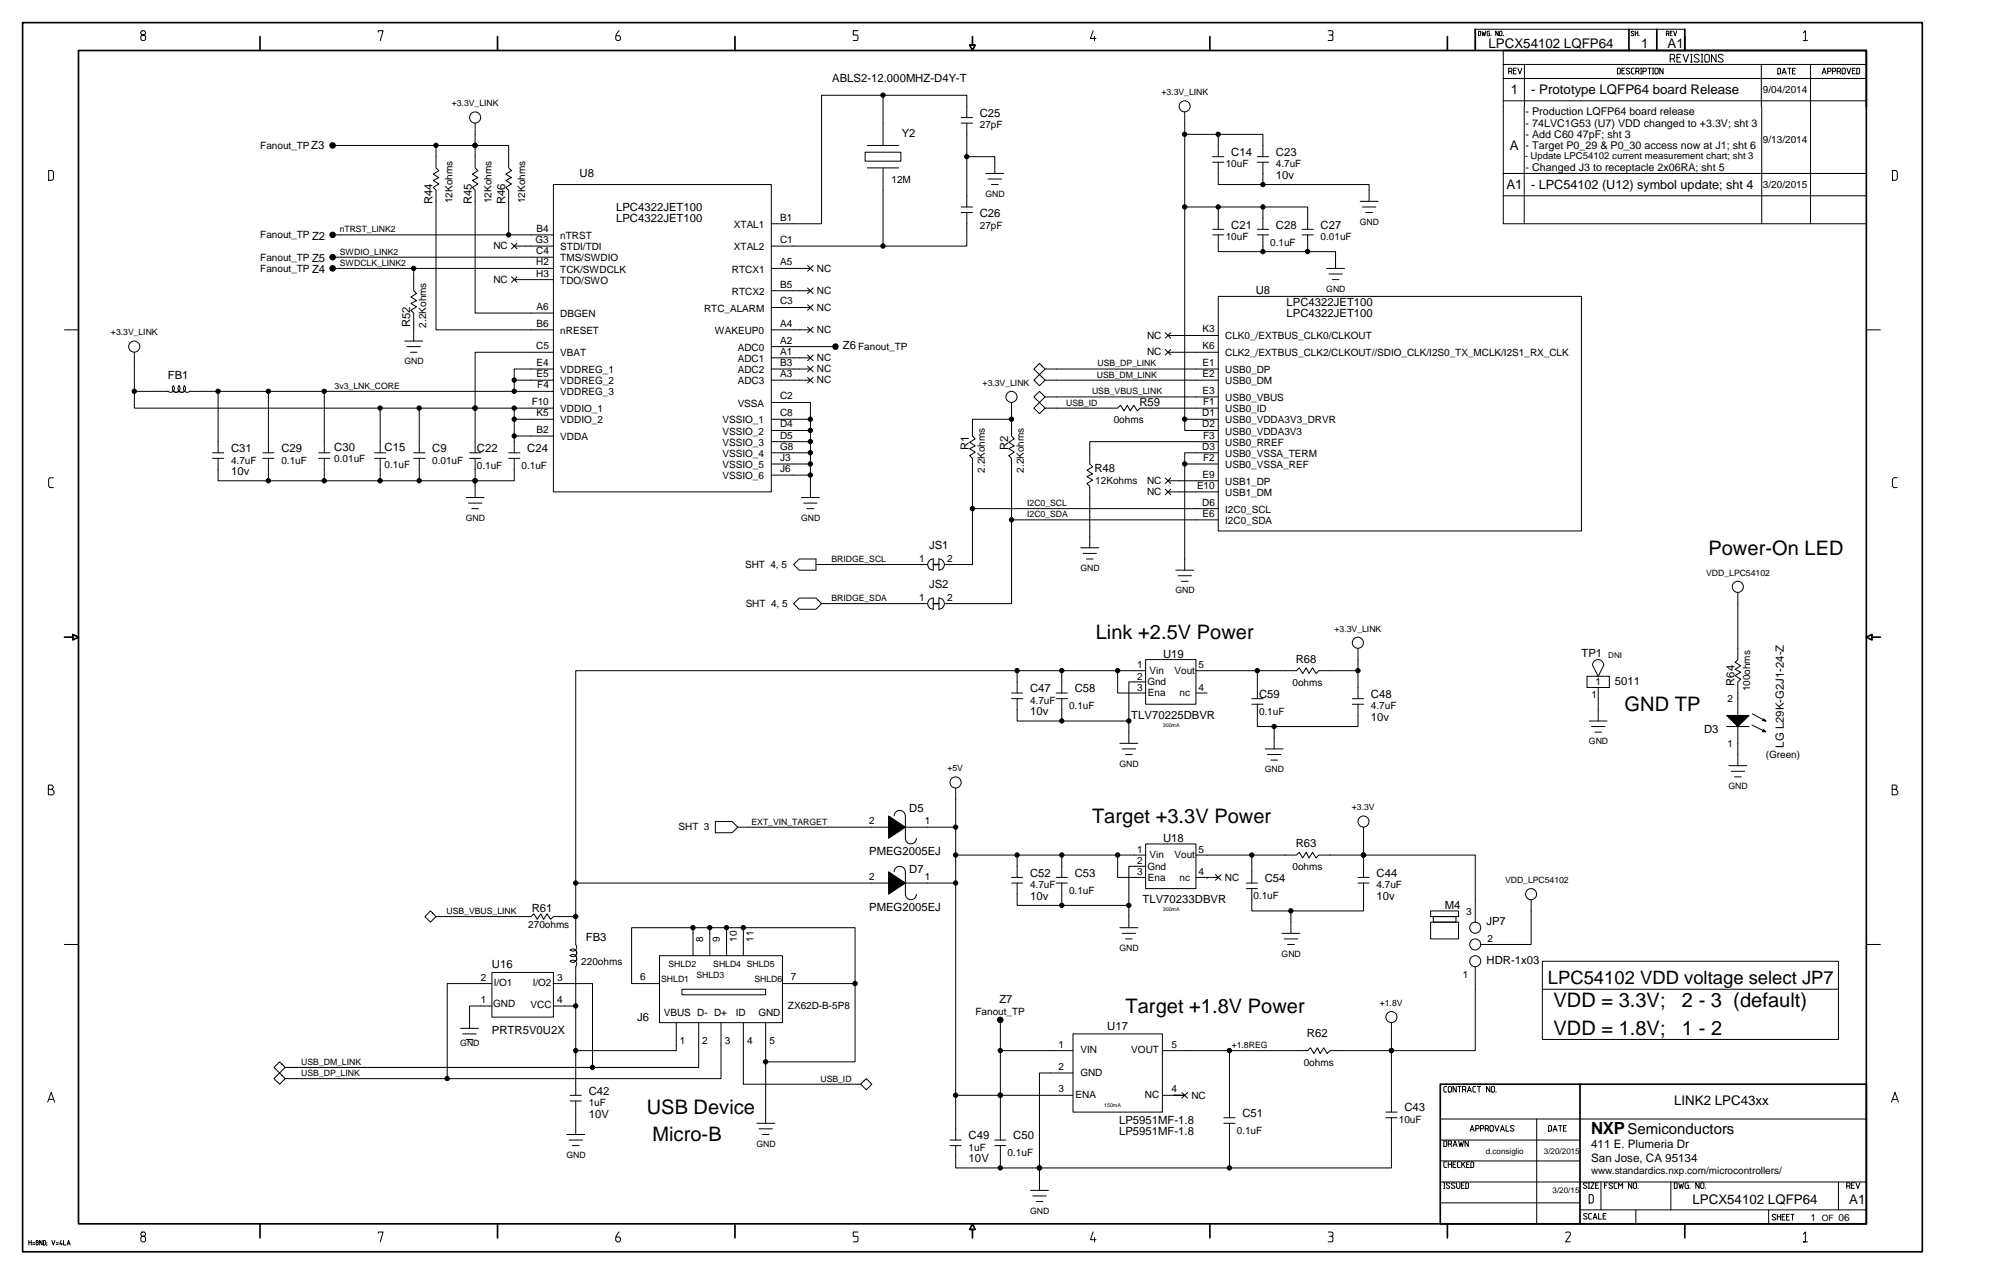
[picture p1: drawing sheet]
<svg xmlns="http://www.w3.org/2000/svg" width="432mm" height="279mm" viewBox="0 0 432 279" stroke-linecap="round" stroke-linejoin="round" font-family="sans-serif">
<g fill="none" stroke="#000" stroke-width=".22">
<path d="M30.9 6.7l-.3 .3v.3l.3 .3h.4l.3 .3v.6l-.3 .3h-.4l-.3-.3v-.6l.3-.3h.4l.3-.3v-.3l-.3-.3zM82.1 7v-.3h1.1l-.6 2.1M134.4 6.7a1.98 1.98 0 0 0-.7 1.8l.3 .3h.4l.3-.3v-.4l-.3-.4h-.6M186.3 6.7h-1.1v.9h.8l.3 .3-.1 .8-1 .1M237.3 6.7l-.6 1.6h1.2M237.6 7.9v.9M288.3 6.7h.8a.54 .54 0 0 1 .2 .8l-.2 .1M288.6 7.6l.7 .1 .1 .8-.3 .3h-.8M321 6.8l.4 .1-.1 .8h-.3zM321.7 6.8l.2 .9 .2-.6 .2 .6 .2-.9M323.4 6.8h-.4l-.1 .1 .1 .8h.4v-.5h-.2M323.7 7.7h.1"/>
<path d="M325.2 6.8v.9l-.5-.9v.9M325.6 6.8l.5 .1-.2 .8-.4-.1zM326.3 11v37.6h78.9M326.3 17h78.9M326.3 14h78.9M326.4 7.7h.1M327.5 15.5h.6l.1-.2v-.3l-.1-.2h-.6v1.2M328.1 15.5l.1 .5M328.5 15.3h.5M329.2 14.8h-.7v1.2h.7M329.5 14.8l.4 1.2 .5-1.2M330.9 14v9.1"/>
<path d="M351.2 14.8h.4l.2 .2v.8l-.2 .2h-.4zM352.1 15.3h.4M352.7 14.8h-.6v1.2h.6M353.8 15l-.5-.2-.3 .3 .8 .5v.3a.47 .47 0 0 1-.8-.1M354.7 6.9l-.2-.1h-.3v.3l.5 .4-.2 .2-.4-.1M354.8 14.8h-.4l-.2 .2v.8l.2 .2h.4M355 7.2h.6M355 6.8v.9M355.1 15.5h.6l.1-.2v-.3l-.1-.2h-.6v1.2M355.6 6.8v.9M355.7 15.5l.1 .5M355.8 7.7h.1"/>
<path d="M356.1 16h.3M356.1 14.8h.3M356.3 14.8v1.2M356.7 15.5h.5l.2-.2v-.3l-.2-.2h-.5v1.2M357.7 14.8h.7M358.1 14.8v1.2M358.7 16h.3M358.7 14.8h.3M358.9 14.8v1.2M359.5 14.8h.3l.2 .2v.8l-.2 .2h-.3l-.2-.2v-.8zM361 14.8v1.2l-.7-1.2v1.2M361.8 7.3l.5-.1-.1-.4h-.4v.9"/>
<path d="M362.2 7.3l.1 .4M362.6 12.8h.7l.3-.3v-.5l-.3-.2h-.7v1.7M362.6 7.2h.3M363.1 6.8h-.5v.9h.5M363.3 12.8l.3 .7M363.3 6.8l.4 .9 .3-.9M364 12.5h.6M364.9 11.8h-.9v1.7h.9M365.4 11.8l.6 1.7 .6-1.7M365.8 6.3h-45.5v4.7h45.5M367 13.5h.4M367 11.8h.4"/>
<path d="M367.2 11.8v1.7M368.9 12a.67 .67 0 0 0-1-.1l-.1 .2 .1 .3 .9 .5 .1 .2-.1 .3a.72 .72 0 0 1-1-.1M369.3 13.5h.4M369.3 11.8h.4M369.5 11.8v1.7M370.4 11.8h.4l.3 .2v1.3l-.3 .2h-.4l-.3-.2v-1.3zM372.5 11.8v1.7l-.9-1.7v1.7M374.1 12a.62 .62 0 0 0-1.1 .1l.1 .3 .9 .5v.5a.72 .72 0 0 1-1-.1M382.4 14v9.1M386 14.8h.4l.1 .2v.9l-.1 .2h-.4zM386.9 16.1l.4-1.3 .5 1.3M387.1 15.7h.5"/>
<path d="M388.1 14.8h.7M388.5 14.8v1.3M389.1 15.4h.5M389.8 14.8h-.7v1.3h.7M391.5 7.1l.4-.4v2.1h-.4h.9M393 14v34.6M395.6 16l.4-1.2 .5 1.2M395.8 15.7h.5M396.8 15.5h.5l.2-.2v-.3l-.2-.2h-.5v1.2M397.8 15.5h.5l.2-.2v-.3l-.2-.2h-.5v1.2M398.8 15.5h.6l.2-.2v-.3l-.2-.2h-.6v1.2M399.4 15.5l.2 .5"/>
<path d="M400.1 14.8h.3l.2 .2v.8l-.2 .2h-.3l-.2-.2v-.8zM400.9 14.8l.5 1.2 .4-1.2M402.1 15.3h.5M402.8 14.8h-.7v1.2h.7M403.1 14.8h.4l.2 .2v.8l-.2 .2h-.4zM10.6 37h.7l.3 .3v1.5l-.3 .3h-.7zM72.8 31.6h37.6v4.8l.6 .6-1.2 .8 1.2 .8-1.2 .6 1.2 .7-1.2 .8 .6 .6v9.7M94.7 31.6v4.8l.6 .6-1.2 .8 1.2 .8-1.2 .6 1.2 .7-1.2 .8 .6 .6v30.3h25.4M103.1 26.7v9.7l.7 .6-1.2 .8 1.2 .8-1.2 .6 1.2 .7-1.2 .8 .5 .6v26.7h17M187.8 33h7.8v2h-7.8zM188.3 31.6h6.8M188.3 36.4h6.8"/>
<path d="M191.7 36.4v17M191.7 20.7v10.9M208.7 26.7h2.4M208.7 25.5h2.4M209.9 34h6.1v3.7M209.9 25.5v-4.8h-31.5v27.9h-11M209.9 26.7v18.2M214 37.7h3.9M214.5 38.9h2.9M257.2 24.3v69.2h7.3M257.2 29.2h17v4.8M263.3 35.2h2.4"/>
<path d="M263.3 34h2.4M264.5 35.2v4.9h32.7v3.6M264.5 29.2v4.8M273 35.2h2.4M273 34h2.4M274.2 35.2v4.9M326.3 37.7h78.9M326.3 21.9h78.9M330.9 23.1v25.5M382.5 23.1v25.5M410.8 37h.8l.3 .3v1.5l-.3 .3h-.8zM72.8 58.3h47.3"/>
<path d="M72.8 55.8h47.3M72.8 51h47.3M89.8 58.3v4.8l.6 .6-1.2 .8 1.2 .8-1.2 .6 1.2 .7-1.2 .8 .6 .6v6M111 52.8l1.2 1.2M111.6 53.4h8.5M112.2 52.8l-1.2 1.2M120.1 40.1h47.3v66.7h-47.3zM167.4 58.3h8.5M175.3 57.7l1.2 1.2M176.5 57.7l-1.2 1.2M208.7 46.1h2.4M208.7 44.9h2.4"/>
<path d="M209.9 46.1v7.3h-42.5M215.2 40.1h1.5M257.2 44.9h26.7v4.9M263.3 51h2.4M263.3 49.8h2.4M264.5 51v3.6h25.4v3.7M264.5 44.9v4.9M273 51h2.4M273 49.8h2.4M274.2 44.9v4.9M274.2 51v3.6M282.7 51h2.4"/>
<path d="M282.7 49.8h2.4M283.9 51v3.6M288 58.3h3.9M288.5 59.5h2.9M295.3 43.7h3.9M295.8 44.9h2.9M296.5 46.1h1.5M326.3 42.5h78.9M14 71.6h3M29.2 76.5v12.1h90.9M87.9 74h3.9M88.3 75.2h3"/>
<path d="M89.1 76.5h1.4M111 60.1l1.2 1.2M111.6 60.7h8.5M112.2 60.1l-1.2 1.2M120.1 76.5h-17v21.8M167.4 63.1h8.5M175.3 79.5l1.2 1.2M175.3 71l1.2 1.2M175.3 66.2l1.2 1.2M175.3 62.5l1.2 1.2M175.3 77.1l1.2 1.2M175.9 71.6h-8.5"/>
<path d="M175.9 66.8h-8.5M175.9 77.7h-8.5M176.5 79.5l-1.2 1.2M176.5 71l-1.2 1.2M176.5 66.2l-1.2 1.2M176.5 62.5l-1.2 1.2M176.5 77.1l-1.2 1.2M180.8 75.2h-13.4M225.7 78.9l1.2 1.2-1.2 1.2-1.2-1.2zM253 72.2l1.2 1.2M253 75.9l1.2 1.2M253.6 76.5h10.9"/>
<path d="M254.2 72.2l-1.2 1.2M254.2 75.9l-1.2 1.2M264.5 64.3h78.8v51h-78.8zM264.5 72.8h-10.9M289.2 60.7h1.5M405.2 71.6h3M40 84.9a.85 .85 0 0 1-1.1 0 .85 .85 0 0 1-.1-1.2 .85 .85 0 0 1 0 1.2 .85 .85 0 0 1-1.2 0M41.3 84.9a.85 .85 0 0 1-1.2 0 .85 .85 0 0 1-.1-1.2 .85 .85 0 0 1 0 1.2 .85 .85 0 0 1-1.2 0 .85 .85 0 0 1-1.2 0 .85 .85 0 0 1 0-1.2 .84 .84 0 0 1 0 1.2 .84 .84 0 0 1-1.2 0l-7.2 .1M41.3 85h78.8M46.1 98.3h2.5M46.1 99.5h2.5M47.3 99.5v4.9h64.3v-4.9"/>
<path d="M47.3 85v13.3M57.1 98.3h2.4M57.1 99.5h2.4M58.3 85v13.3M58.3 99.5v4.9M69.2 98.3h2.4M69.2 99.5h2.4M70.4 85v13.3M70.4 99.5v4.9M81.3 98.3h2.4M81.3 99.5h2.4M82.5 88.6v9.7"/>
<path d="M82.5 99.5v4.9M89.8 98.3h2.4M89.8 99.5h2.4M91 88.6v9.7M91 99.5v4.9M101.9 98.3h2.5M101.9 99.5h2.5M103.1 99.5v8.5M110.4 98.3h2.5M110.4 99.5h2.5M111.6 88.6v9.7M111.6 91h8.5"/>
<path d="M111.6 82.5h8.5M111.6 94.7h8.5M120.1 80.1h-8.5v4.9M167.4 87.4h8.5v20.6M167.4 98.3h8.5M167.4 95.9h8.5M167.4 93.5h8.5M167.4 91h8.5M167.4 80.1h8.5M175.3 81.9l1.2 1.2M175.9 82.5h-8.5M176.5 81.9l-1.2 1.2"/>
<path d="M219.6 91h-8.5v3.7l.6 .6-1.2 .7 1.2 .8-1.2 .6 1.2 .7-1.2 .8 .6 .6v10.9M219.6 87.4v7.3l.6 .6-1.2 .7 1.2 .8-1.2 .6 1.2 .7-1.2 .8 .6 .6v13.4h44.9M224.5 82.5l1.2-1.2 1.2 1.2-1.2 1.2zM224.5 86.2l1.2-1.2 1.2 1.2-1.2 1.2zM225.7 87.4l1.2 1.2-1.2 1.2-1.2-1.2zM264.5 95.9h-27.9v4.8l.6 .6-1.2 .8 1.2 .8-1.2 .6 1.2 .7-1.2 .8 .6 .6v13.3M264.5 98.3h-7.3v25.5M264.5 88.6h-17l-.6 .6-.8-1.2-.7 1.2-.6-1.2-.8 1.2-.8-1.2-.6 .6h-15.7M264.5 91h-7.3M264.5 80.1h-37.6M264.5 82.5h-37.6M264.5 86.2h-37.6"/>
<path d="M11.6 103.7h-.8l-.2 .3v1.5l.2 .4h.8M101.2 108h3.9M101.7 109.2h2.9M102.4 110.4h1.5M167.4 103.1h8.5M167.4 100.7h8.5M174 108h3.9M174.5 109.2h2.9M175.2 110.4h1.5M219.6 112.9v18.1h-14.6M234.6 118.9h3.9M253 103.8l1.2 1.2"/>
<path d="M253 106.2l1.2 1.2M254.2 103.8l-1.2 1.2M254.2 106.2l-1.2 1.2M257.2 100.7h7.3M264.5 110.4h-53.4v12.2h-6.1M264.5 104.4h-10.9M264.5 106.8h-10.9M411.9 103.7h-.8l-.3 .3v1.5l.3 .4h.8M172.3 131l1.2-1.2h3.6l1.3 1.2-1.3 1.3h-3.6zM172.3 122.6l1.2-1.3h3.6v2.5h-3.6zM201.4 122.6h-24.3M201.4 131h-23"/>
<path d="M201.6 130.3l.6-.4 .4-.1v2.4a1.21 1.21 0 0 1-1-1.9zM202.6 123.8a1.21 1.21 0 0 1-1.2-1.2 1.21 1.21 0 0 1 1.2-1.3v2.5M203.8 121.3a1.21 1.21 0 0 1 1.2 1.3 1.21 1.21 0 0 1-1.2 1.2M203.8 129.8a1.21 1.21 0 0 1 1.2 1.2 1.21 1.21 0 0 1-1.2 1.2M203.8 121.3v2.5M203.8 129.8v2.5M235.1 120.1h2.9M235.9 121.3h1.4M255.2 123.8h3.9M255.7 125h3M256.5 126.2h1.4M377.3 128.6v14.6l-.6 .6 1.2 .7-1.2 .8 1.2 .6-1.2 .8 1.2 .7-.6 .6v7.3"/>
<path d="M219.6 151.7h2.4M219.6 150.5h2.4M220.8 151.7v4.8h24.3M220.8 145.6v4.9M229.3 151.7h2.4M229.3 150.5h2.4M230.5 145.6v4.9M230.5 151.7v4.8M242.6 145.6v4.9h6.1M248.7 143.2h10.9v9.7h-10.9zM248.7 145.6h-123.7v59.4M248.7 148h-3.6v13.4"/>
<path d="M259.6 145.6h21.9l.6-.6 .7 1.2 .8-1.2 .6 1.2 .7-1.2 .8 1.2 .6-.6h8.5M259.6 150.5h2.4M271.8 152.9h2.4M271.8 151.7h2.4M273 152.9v4.8h21.8v-4.8M273 145.6v6.1M276.6 157.7v4.9M293.6 152.9h2.4M293.6 151.7h2.4M294.8 140.8v10.9M344.5 146.8h4.9v2.4h-4.9zM345 156.5h3.9"/>
<path d="M345.5 157.7h2.9M345.7 144.4l1.3 2.4 1.2-2.4M345.7 144.4a1.21 1.21 0 0 1 1.2-1.2 1.21 1.21 0 0 1 1.2 1.2M346.2 158.9h1.5M347 149.2v7.3M374.9 157.7h4.8M377.3 157.7v8.5M380.3 157.4l2.9 1.4M380.4 155l2.9 1.5-.6-.1 .2-.4 .5 .5M382.8 158.4l.5 .5-.7-.1zM383 158.7h-.2l.1-.1 .2 .1M383.1 156.4h-.3l.1-.2 .2 .2"/>
<path d="M10.5 171.3h.8l.3-.3v-.2l-.3-.4h-.8v2.2h.9l.3-.3v-.5l-.4-.5M155.3 178.4h3.6l1.3 1.2-1.3 1.2h-3.6zM160.2 179.6h33.9M194.1 177.1a1.21 1.21 0 0 1 1.2-1.2 1.21 1.21 0 0 1 1.2 1.2M196.6 177.1v4.9a1.2 1.2 0 0 0 1.1 1.2 1.2 1.2 0 0 0 1.2-1.2M207.5 179.6h-10.9M207.5 171.1v76.4M243.1 161.4h3.9M243.6 162.6h2.9M244.3 163.8h1.5M274.7 162.6h3.9M275.1 163.8h3"/>
<path d="M275.9 165h1.4M296 179.6v10.9M375.3 166.2h3.9M375.8 167.4h2.9M376.6 168.7h1.4M410.8 171.3h.7l.3-.3v-.2l-.3-.4h-.7v2.2h.9l.3-.3v-.5l-.5-.5M93.5 197.8l1.2 1.2-1.2 1.2-1.3-1.2zM94.7 199h20.6l.6-.6 .7 1.2 .8-1.2 .6 1.2 .8-1.2 .7 1.2 .6-.6h4.9M125 191.7h69.1M194.1 189.3a1.21 1.21 0 0 1 1.2-1.2 1.21 1.21 0 0 1 1.2 1.2M196.6 189.3v4.8a1.2 1.2 0 0 0 1.1 1.2 1.2 1.2 0 0 0 1.2-1.2M196.6 191.7h10.9"/>
<path d="M207.5 185.6h41.2M219.6 191.7h2.4M219.6 190.5h2.4M220.8 191.7v4.9h24.3M220.8 185.6v4.9M229.3 191.7h2.4M229.3 190.5h2.4M230.5 185.6v4.9M230.5 191.7v4.9M242.6 185.6v4.9h6.1M248.7 183.2h10.9v9.7h-10.9zM248.7 188.1h-3.6v13.3"/>
<path d="M259.6 185.6h21.9l.6-.6 .7 1.2 .8-1.2 .6 1.2 .7-1.2 .8 1.2 .6-.6h34v14.6M262 190.5h.1M263.9 189.9l1.2 1.2M264.5 190.5h-4.9M265.1 189.9l-1.2 1.2M270.6 192.9h2.4M270.6 191.7h2.4M271.8 185.6v6.1M280.2 197.8v4.8M294.8 191.7h2.4M294.8 190.5h2.4M296 191.7v6.1h-24.2v-4.9"/>
<path d="M310.6 197.8h6v1.2h-6zM311.1 199h5v1.2h-5zM332.4 195.3v9.7h-10.9M14 205h3M106.8 211.1h13.3v9.7h-13.3zM106.8 218.4h-4.9v4.8M106.8 213.5h-9.7v20.7M120.1 213.5h8.5v18.2M120.1 218.4h4.9M124.9 205a.84 .84 0 0 1 .1 1.2 .84 .84 0 0 1-1.2 0 .85 .85 0 0 1 1.1 0 .85 .85 0 0 1 0 1.2 .85 .85 0 0 1 .1 1.2 .85 .85 0 0 1-1.2 .1 .85 .85 0 0 1 1.1 0 .85 .85 0 0 1 0 1.2M124.9 206.2a.84 .84 0 0 1 .1 1.2 .84 .84 0 0 1-1.2 0 .85 .85 0 0 1 1.2 .1 .85 .85 0 0 1-.1 1.2M125 209.9v18.2h21.8v-6.1"/>
<path d="M143.2 207.5h26.7v14.5h-26.7zM143.2 213.5h-6.1v-12.1h48.5v29.1h-19.4M148 214.8h18.2v1.2h-18.2zM150.5 201.4v6.1M154.1 201.4v6.1M157.7 201.4v6.1M161.4 201.4v6.1M169.9 213.5h15.7M243.1 201.4h3.9M243.6 202.6h2.9M244.3 203.8h1.5M278.3 202.6h3.9"/>
<path d="M278.8 203.8h2.9M279.5 205h1.5M310.6 200.2h6v3.6h-6zM320.3 209.9v18.2h-31.6l-.6 .6-.7-1.2-.8 1.2-.6-1.2-.8 1.2-.7-1.2-.6 .6h-31.6M334.8 208.7h64.3v17h-64.3zM334.8 214.8h64.3M405.2 205h3M10.4 239.3l.7-2.2 .8 2.2M10.6 238.7h1M59.5 231.7l1.2-1.2 1.2 1.2-1.2 1.2zM59.5 234.2l1.2-1.3 1.2 1.3-1.2 1.2zM100 223.2h3.9"/>
<path d="M100.5 224.5h2.9M101.2 225.7h1.5M123.8 237.8h2.4M123.8 239h2.4M125 228.1v9.7M125 239v7.3M151.7 222v9.7h-89.8M156.5 222v12.2h-94.6M161.4 222v13.4h25.4M166.2 222v21.9M186.8 235.4l1.3-1.2 1.2 1.2-1.2 1.2zM207.5 237.8h25.4"/>
<path d="M217.2 222v25.5M217.2 228.1h15.7M232.9 224.5h19.4v16.9h-19.4zM232.9 232.9h-7.2v25.5M252.3 237.8h4.9M256.6 237.2l1.2 1.2M257.8 237.2l-1.2 1.2M266.9 228.1v14.6M302.1 222v19.4M314.1 235.9h-.5l-.1 .1v.9l.1 .2h.5M314.6 235.9h.3l.2 .1v.9l-.2 .2h-.3l-.2-.2v-.9zM316.1 235.9v1.2l-.7-1.2v1.2"/>
<path d="M316.5 235.9h.7M316.8 235.9v1.2M317.5 236.6h.6l.1-.2v-.4l-.1-.1h-.6v1.2M318.1 236.6l.1 .5M318.6 237.1l.4-1.2 .4 1.2M318.7 236.7h.6M320.4 235.9h-.5l-.1 .1v.9l.1 .2h.5M320.7 235.9h.7M321.1 235.9v1.2M323.4 235.9v1.2l-.7-1.2v1.2M323.9 235.9h.4l.2 .1v.9l-.2 .2h-.4l-.1-.2v-.9zM324.8 237v.1"/>
<path d="M410.6 239.3l.8-2.2 .7 2.2M410.9 238.7h1M123 246.3h3.9M123.5 247.5h2.9M124.2 248.7h1.5M164.3 243.9h3.9M164.8 245.1h2.9M165.5 246.3h1.5M206.2 248.7h2.5M206.2 247.5h2.5M216 248.7h2.4M216 247.5h2.4"/>
<path d="M217.2 248.7v4.9M223.7 258.4h3.9M224.2 259.6h2.9M265.7 243.9h2.4M265.7 242.7h2.4M266.9 243.9v9.7M300.9 242.7h2.4M300.9 241.4h2.4M302.1 242.7v10.9h-94.6v-4.9M312.7 242.9h92.5M312.7 256.6h92.5M312.7 252h30.3"/>
<path d="M312.7 247.5h30.3M313.4 258h.3M313.4 256.8h.3M313.5 247.7h.4l.2 .1v.9l-.2 .2h-.4zM313.6 256.8v1.2M314.1 252.2h-.5l-.1 .2v.9l.1 .2h.5M314.4 252.8h.7M314.4 248.4h.5l.2-.2v-.4l-.2-.1h-.5v1.2M314.4 252.2v1.3M314.8 256.9h-.1a.44 .44 0 0 0-.7 .1l.8 .7a.45 .45 0 0 1-.8 .1M314.9 248.4l.2 .5M315.1 252.2v1.3"/>
<path d="M315.4 252.8h.5M315.4 248.9l.5-1.2 .4 1.2M315.6 248.5h.5M315.9 256.9l-.3-.1-.4 .1v.3l.7 .5-.3 .3-.5-.2M316.1 252.2h-.7v1.3h.7M316.2 256.8v1l.2 .2h.4l.1-.2v-1M316.7 247.7l.2 1.2 .3-.9 .3 .9 .2-1.2M317 252.2h-.4l-.2 .2v.9l.2 .2h.4M317.3 257.3h.4M317.3 252.2v1.3M317.6 252.7l.5 .8M317.9 256.8h-.6v1.2h.6"/>
<path d="M318.1 252.2l-.8 .7M318.2 256.8h.4l.2 .1v.9l-.2 .2h-.4zM318.4 252.8h.4M318.7 247.7v1.2l-.6-1.2v1.2M319 252.2h-.6v1.3h.6M319.2 245.6l.4-1.3 .4 1.3M319.3 252.2h.5l.1 .2v.9l-.1 .2h-.5zM319.3 245.2h.6M320.4 245h.5l.2-.1v-.4l-.2-.2h-.5v1.3M321.4 245h.5l.2-.1v-.4l-.2-.2h-.5v1.3M322.4 245h.6l.1-.1v-.4l-.1-.2h-.6v1.3M323 245l.1 .6"/>
<path d="M323.6 244.3h.4l.2 .2v.9l-.2 .2h-.4l-.1-.2v-.9zM324.5 244.3l.5 1.3 .4-1.3M325.7 245.6l.5-1.3 .4 1.3M325.9 245.2h.5M326.9 244.3v1.3h.7M328.7 244.5l-.1-.1a.44 .44 0 0 0-.7 .2l.8 .7a.45 .45 0 0 1-.8 .1M333.6 242.9v22.8M336.2 244.3h.5l.1 .2v.9l-.1 .2h-.5zM337.2 245.6l.4-1.3 .4 1.3M337.3 245.2h.6M338.4 244.3h.7M338.7 244.3v1.3"/>
<path d="M339.4 244.9h.5M340 244.3h-.6v1.3h.6M344.5 256.9l-.5-.1-.3 .2 .7 .6v.3l-.4 .1-.3-.2M344.8 258h.3M344.8 256.8h.3M345 256.8v1.2M345 259.4h.6l.3 .2v1.3l-.3 .3h-.6zM345.4 256.8h.7l-.7 1.2h.7M346.4 257.3h.4M347 256.8h-.6v1.2h.6M347.6 256.6v6.1M348.3 257.3h.5"/>
<path d="M349 256.8h-.7v1.2M350.1 256.9l-.3-.1-.4 .1v.3l.7 .5-.3 .3-.5-.2M351 256.8h-.4l-.2 .1v.9l.2 .2h.4M351.4 258v-1.2l.4 .7 .5-.7v1.2M354.2 256.8v1.2l-.7-1.2v1.2M354.8 256.8h.3l.2 .1v.9l-.2 .2h-.3l-.2-.2v-.9zM355.6 257.9v.1M362.7 256.6v6.1M363.5 256.8h.4l.2 .1v.9l-.2 .2h-.4zM364.4 256.8l.3 1.2 .3-.9 .3 .9 .2-1.2M366.5 256.8h-.5l-.2 .1v.9l.2 .2h.5v-.7h-.2M366.9 257.9v.1"/>
<path d="M368.9 256.8v1.2l-.7-1.2v1.2M369.4 256.8h.3l.2 .1v.9l-.2 .2h-.3l-.2-.2v-.9zM370.2 257.9v.1M399.1 256.6v6.1M400.9 257.5h.5l.2-.2v-.4l-.2-.1h-.5v1.2M401.4 257.5l.2 .5M401.9 257.3h.5M402.5 256.8h-.6v1.2h.6M402.9 256.8l.4 1.2 .5-1.2M6.3 269.3v1M6.3 269.7h.5M6.8 269.3v1"/>
<path d="M7.1 270.1h.4M7.1 269.8h.4M8 269.3l-.2 .3 .5 .3-.1 .4-.4-.2 .2-.4 .3-.1-.1-.3zM9.1 269.3v1l-.5-1v1M9.4 269.3l.5 .2-.1 .8h-.4zM10.2 270.2l-.1 .2M10.2 269.8v.1M11.2 269.3l.4 1 .3-1M12.2 270.1h.5M12.2 269.8h.5M13.3 269.3l-.3 .8h.5M13.4 269.9v.4"/>
<path d="M13.8 269.3v1h.5M14.6 270.3l.3-1 .3 1M14.7 270h.4M30.9 267.5l-.3 .3v.3l.3 .3h.4l.3 .3v.6l-.3 .3h-.4l-.3-.3v-.6l.3-.3h.4l.3-.3v-.3l-.3-.3zM82.1 267.8v-.3h1.1l-.6 2.1M134.4 267.5a1.98 1.98 0 0 0-.7 1.8l.3 .3h.4l.3-.3v-.5l-.3-.3h-.6M186.3 267.5h-1.1v.9h.8l.3 .3-.1 .8-1 .1M224.9 260.8h1.5M237.3 267.5l-.6 1.6h1.2M237.6 268.7v.9M288.3 267.5h.8a.54 .54 0 0 1 .2 .8l-.2 .1M288.6 268.4l.7 .1 .1 .8-.3 .3h-.8"/>
<path d="M312.7 261.1h30.3M339.9 267.6l.7-.1 .3 .3v.3l-1 1.5h1M343 262.7h62.2M344.6 263.6l-.6-.2-.2 .3 .7 .5v.4l-.5 .1-.2-.2M345.5 263.4h-.4l-.2 .2v.9l.2 .2h.4M345.8 264.7l.5-1.3 .4 1.3M346 264.3h.5M347 263.4v1.3h.7M348 264h.5M348.6 263.4h-.6v1.3h.6M355.1 262.7v3M384 262.7v3"/>
<path d="M385.5 263.8l-.1-.1a.43 .43 0 0 0-.7 .2l.7 .5v.4a.47 .47 0 0 1-.7-.1M385.8 263.6v1.3M385.8 264.2h.7M386.5 263.6v1.3M386.9 264.2h.4M387.5 263.6h-.6v1.3h.6M387.8 264.2h.5M388.5 263.6h-.7v1.3h.7M388.8 263.6h.7M389.1 263.6v1.3M391.5 267.9l.4-.4v2.1h-.4h.9"/>
<circle cx="103.1" cy="25.5" r="1.21"/>
<circle cx="257.2" cy="23.1" r="1.2"/>
<circle cx="29.1" cy="75.2" r="1.21"/>
<circle cx="219.6" cy="86.2" r="1.2"/>
<circle cx="294.8" cy="139.5" r="1.21"/>
<circle cx="377.3" cy="127.4" r="1.21"/>
<circle cx="207.5" cy="169.9" r="1.21"/>
<circle cx="296" cy="178.3" r="1.2"/>
<circle cx="332.4" cy="194.1" r="1.2"/>
<circle cx="320.3" cy="201.4" r="1.2"/>
<circle cx="320.3" cy="208.7" r="1.2"/>
<circle cx="320.3" cy="205" r="1.2"/>
<circle cx="302.1" cy="220.8" r="1.2"/>
</g>
<g fill="#000" stroke="#000" stroke-width=".22">
<path d="M374.9 155.3h4.8l-2.4 2.4z" fill-rule="evenodd"/>
<path d="M192.9 177.1l3.7 2.5-3.7 2.4z" fill-rule="evenodd"/>
<path d="M192.9 189.3l3.7 2.4-3.7 2.4z" fill-rule="evenodd"/>
<circle cx="72.2" cy="31.6" r=".6"/>
<circle cx="94.6" cy="31.6" r=".48"/>
<circle cx="103.1" cy="31.6" r=".48"/>
<circle cx="191.7" cy="20.7" r=".47"/>
<circle cx="209.9" cy="34" r=".48"/>
<circle cx="257.2" cy="29.2" r=".48"/>
<circle cx="264.5" cy="29.2" r=".48"/>
<circle cx="72.2" cy="58.3" r=".61"/>
<circle cx="72.2" cy="55.8" r=".6"/>
<circle cx="72.2" cy="51" r=".6"/>
<circle cx="89.8" cy="58.3" r=".48"/>
<circle cx="110.4" cy="51" r=".48"/>
<circle cx="191.7" cy="53.4" r=".48"/>
<circle cx="257.2" cy="44.9" r=".48"/>
<circle cx="264.5" cy="44.9" r=".48"/>
<circle cx="274.2" cy="44.9" r=".47"/>
<circle cx="274.2" cy="54.6" r=".47"/>
<circle cx="274.2" cy="40.1" r=".47"/>
<circle cx="283.9" cy="54.6" r=".48"/>
<circle cx="181.4" cy="75.2" r=".59"/>
<circle cx="29.2" cy="84.9" r=".48"/>
<circle cx="47.3" cy="84.9" r=".48"/>
<circle cx="58.3" cy="84.9" r=".48"/>
<circle cx="70.4" cy="84.9" r=".48"/>
<circle cx="82.5" cy="88.6" r=".48"/>
<circle cx="91" cy="88.6" r=".48"/>
<circle cx="103.1" cy="88.6" r=".48"/>
<circle cx="111.6" cy="88.6" r=".47"/>
<circle cx="111.6" cy="82.5" r=".47"/>
<circle cx="111.6" cy="94.6" r=".47"/>
<circle cx="111.6" cy="84.9" r=".47"/>
<circle cx="111.6" cy="91" r=".47"/>
<circle cx="175.9" cy="98.3" r=".48"/>
<circle cx="175.9" cy="91" r=".48"/>
<circle cx="175.9" cy="93.4" r=".48"/>
<circle cx="175.9" cy="95.9" r=".47"/>
<circle cx="219.6" cy="91" r=".48"/>
<circle cx="257.2" cy="91" r=".48"/>
<circle cx="58.3" cy="104.4" r=".48"/>
<circle cx="70.4" cy="104.4" r=".48"/>
<circle cx="82.5" cy="104.4" r=".48"/>
<circle cx="91" cy="104.4" r=".48"/>
<circle cx="103.1" cy="104.4" r=".48"/>
<circle cx="175.9" cy="100.7" r=".48"/>
<circle cx="175.9" cy="103.1" r=".48"/>
<circle cx="211.1" cy="110.4" r=".47"/>
<circle cx="219.6" cy="112.8" r=".48"/>
<circle cx="257.2" cy="100.7" r=".48"/>
<circle cx="220.8" cy="145.6" r=".48"/>
<circle cx="230.5" cy="145.6" r=".47"/>
<circle cx="230.5" cy="156.5" r=".47"/>
<circle cx="242.6" cy="145.6" r=".47"/>
<circle cx="245.1" cy="156.5" r=".48"/>
<circle cx="273" cy="145.6" r=".48"/>
<circle cx="276.6" cy="157.7" r=".48"/>
<circle cx="294.8" cy="145.6" r=".48"/>
<circle cx="207.5" cy="179.6" r=".48"/>
<circle cx="125" cy="199" r=".48"/>
<circle cx="125" cy="191.7" r=".48"/>
<circle cx="207.5" cy="185.6" r=".48"/>
<circle cx="207.5" cy="191.7" r=".48"/>
<circle cx="220.8" cy="185.6" r=".48"/>
<circle cx="230.5" cy="185.6" r=".47"/>
<circle cx="230.5" cy="196.5" r=".47"/>
<circle cx="242.6" cy="185.6" r=".47"/>
<circle cx="245.1" cy="196.5" r=".48"/>
<circle cx="271.7" cy="185.6" r=".48"/>
<circle cx="280.2" cy="197.7" r=".48"/>
<circle cx="296" cy="185.6" r=".48"/>
<circle cx="125" cy="218.4" r=".47"/>
<circle cx="150.4" cy="201.4" r=".48"/>
<circle cx="154.1" cy="201.4" r=".48"/>
<circle cx="157.7" cy="201.4" r=".48"/>
<circle cx="161.4" cy="201.4" r=".48"/>
<circle cx="185.6" cy="213.5" r=".48"/>
<circle cx="97.1" cy="234.1" r=".47"/>
<circle cx="125" cy="228.1" r=".48"/>
<circle cx="128.6" cy="231.7" r=".48"/>
<circle cx="166.2" cy="230.5" r=".48"/>
<circle cx="207.5" cy="237.8" r=".48"/>
<circle cx="217.2" cy="237.8" r=".48"/>
<circle cx="217.2" cy="228.1" r=".48"/>
<circle cx="217.2" cy="221.4" r=".6"/>
<circle cx="266.9" cy="228.1" r=".48"/>
<circle cx="302.1" cy="228.1" r=".47"/>
<circle cx="217.2" cy="253.5" r=".48"/>
<circle cx="225.6" cy="253.5" r=".48"/>
<circle cx="266.9" cy="253.5" r=".48"/>
</g>
<g fill="none" stroke="#000" stroke-width=".36">
<path d="M4.9 4.9h412.4v266.9h-412.4zM17 11h388.2v254.7h-388.2zM56.5 7.9v3.1M108 7.9v3.1M159.6 7.9v3.1M211.1 7.9v1.9h-.6l.6 1.2 .6-1.2h-.6M262.7 7.9v3.1M314.2 7.9v3.1M320.3 6.3v4.7M326.3 11h78.9v12.1M353.6 6.3v4.7M359.7 6.3v4.7"/>
<path d="M365.8 6.3v4.7M14 138.3h1.8v.6l1.2-.6-1.2-.6v.6M406.4 138.3v.6l-1.2-.6 1.2-.6v.6h1.8M312.7 235.4h92.5v30.3h-92.5zM343 235.4v30.3M56.5 265.7v3M108 265.7v3M159.6 265.7v3M211.1 266.9h-.6l.6-1.2 .6 1.2h-.6v1.8M262.7 265.7v3M314.2 265.7v3M365.8 265.7v3"/>
</g>
<path d="M202.6 122.6h1.2M202.6 131h1.2" fill="none" stroke="#000" stroke-width=".32"/>
<g font-size="4.3">
<text x="370.9" y="120.4">Power-On LED</text>
<text x="237.9" y="138.6">Link +2.5V Power</text>
<text x="352.7" y="154.4">GND TP</text>
<text x="237.1" y="178.7">Target +3.3V Power</text>
<text x="244.3" y="219.9">Target +1.8V Power</text>
<text x="337.2" y="218.7">VDD = 3.3V;</text>
<text x="365.1" y="218.7">2 - 3 (default)</text>
<text x="337.2" y="224.7">VDD = 1.8V;</text>
<text x="365.1" y="224.7">1 - 2</text>
<text x="140.4" y="241.7">USB Device</text>
<text x="141.6" y="247.8">Micro-B</text>
</g>
<text font-size="4" x="336" y="213.7">LPC54102 VDD voltage select JP7</text>
<text font-size="3.6" x="345.4" y="246.3">NXP</text>
<text font-size="3.2" x="353.3" y="246.3">Semiconductors</text>
<g font-size="2.9">
<text x="323.2" y="10.4">LPCX54102 LQFP64</text>
<text x="356.3" y="10.4">1</text>
<text x="362" y="10.4">A1</text>
<text x="328" y="20.4">1</text>
<text x="332.4" y="20.4">- Prototype LQFP64 board Release</text>
<text x="327.8" y="32.5">A</text>
<text x="327" y="41">A1</text>
<text x="363.5" y="239.9">LINK2 LPC43xx</text>
<text x="367.4" y="261.5">LPCX54102 LQFP64</text>
<text x="401.4" y="261.5">A1</text>
</g>
<text font-size="2.8" x="332.4" y="41">- LPC54102 (U12) symbol update; sht 4</text>
<g font-size="2.5">
<text x="180.7" y="17.8">ABLS2-12.000MHZ-D4Y-T</text>
<text x="195.8" y="29.7">Y2</text>
<text x="212.7" y="25.3">C25</text>
<text x="267.3" y="33.8">C14</text>
<text x="277" y="33.8">C23</text>
<text x="125.8" y="38.4">U8</text>
<text x="277" y="38.8">10v</text>
<text x="93.9" y="44.4" transform="rotate(-90 93.9 44.4)">R44</text>
<text x="102.4" y="44.4" transform="rotate(-90 102.4 44.4)">R45</text>
<text x="109.7" y="44.4" transform="rotate(-90 109.7 44.4)">R46</text>
<text x="133.8" y="45.7">LPC4322JET100</text>
<text x="212.7" y="47.2">C26</text>
<text x="133.8" y="48.2">LPC4322JET100</text>
<text x="267.3" y="49.6">C21</text>
<text x="277" y="49.6">C28</text>
<text x="286.7" y="49.6">C27</text>
<text x="272.6" y="63.9">U8</text>
<text x="89.1" y="71.1" transform="rotate(-90 89.1 71.1)">R52</text>
<text x="279.3" y="68.8">LPC4322JET100</text>
<text x="279.3" y="66.3">LPC4322JET100</text>
<text x="183" y="75.8">Z6</text>
<text x="36.4" y="82.3">FB1</text>
<text x="247.4" y="88.1">R59</text>
<text x="50.2" y="98.1">C31</text>
<text x="61.1" y="98.1">C29</text>
<text x="72.6" y="98">C30</text>
<text x="83.5" y="98">C15</text>
<text x="93.8" y="98.1">C9</text>
<text x="103.5" y="98.1">C22</text>
<text x="114.4" y="98.1">C24</text>
<text x="210.4" y="97.8" transform="rotate(-90 210.4 97.8)">R1</text>
<text x="218.9" y="97.8" transform="rotate(-90 218.9 97.8)">R2</text>
<text x="50.2" y="103.1">10v</text>
<text x="237.6" y="102.4">R48</text>
<text x="201.7" y="119.2">JS1</text>
<text x="201.7" y="127.7">JS2</text>
<text x="252.5" y="142.8">U19</text>
<text x="281.3" y="143.9">R68</text>
<text x="343.3" y="142.5">TP1</text>
<text x="350.6" y="148.6">5011</text>
<text x="376.5" y="148.9" transform="rotate(-90 376.5 148.9)">R64</text>
<text x="223.6" y="150.3">C47</text>
<text x="223.6" y="155.3">10v</text>
<text x="233.3" y="150.3">C58</text>
<text x="273.3" y="151.5">C59</text>
<text x="297.6" y="151.5">C48</text>
<text x="245.6" y="156.1">TLV70225DBVR</text>
<text x="297.6" y="156.5">10v</text>
<text x="369.9" y="159.1">D3</text>
<text x="387.2" y="162.3" transform="rotate(-90 387.2 162.3)">LG L29K-G2J1-24-Z</text>
<text x="197.4" y="176.2">D5</text>
<text x="188.7" y="185.7">PMEG2005EJ</text>
<text x="252.5" y="182.8">U18</text>
<text x="281.3" y="183.9">R63</text>
<text x="197.4" y="189.6">D7</text>
<text x="223.6" y="190.3">C52</text>
<text x="233.3" y="190.3">C53</text>
<text x="274.6" y="191.5">C54</text>
<text x="298.8" y="190.3">C44</text>
<text x="188.7" y="197.8">PMEG2005EJ</text>
<text x="223.6" y="195.3">10v</text>
<text x="248" y="196.1">TLV70233DBVR</text>
<text x="298.8" y="195.3">10v</text>
<text x="313.7" y="197.4">M4</text>
<text x="115.4" y="198">R61</text>
<text x="322.7" y="200.8">JP7</text>
<text x="127.2" y="204.3">FB3</text>
<text x="322.7" y="209.3">HDR-1x03</text>
<text x="106.8" y="210.2">U16</text>
<text x="138.3" y="221.6">J6</text>
<text x="217" y="217.7">Z7</text>
<text x="106.8" y="224.5">PRTR5V0U2X</text>
<text x="240.4" y="223.5">U17</text>
<text x="283.7" y="225.2">R62</text>
<text x="127.8" y="237.6">C42</text>
<text x="127.8" y="242.6">10V</text>
<text x="243" y="243.9">LP5951MF-1.8</text>
<text x="269.7" y="242.5">C51</text>
<text x="304.9" y="241.3">C43</text>
<text x="210.3" y="247.3">C49</text>
<text x="220" y="247.3">C50</text>
<text x="243" y="246.4">LP5951MF-1.8</text>
<text x="345.4" y="249.3">411 E. Plumeria Dr</text>
<text x="210.3" y="252.3">10V</text>
<text x="345.4" y="252.2">San Jose, CA 95134</text>
</g>
<g font-size="2.3">
<text x="331.2" y="25.1">- Production LQFP64 board release</text>
<text x="331.2" y="29.9">- Add C60 47pF; sht 3</text>
<text x="331.2" y="27.5">- 74LVC1G53 (U7) VDD changed to +3.3V; sht 3</text>
<text x="331.2" y="32.3">- Target P0_29 &amp; P0_30 access now at J1; sht 6</text>
<text x="331.2" y="37.2">- Changed J3 to receptacle 2x06RA; sht 5</text>
</g>
<g font-size="2.2">
<text x="382.7" y="20.2">9/04/2014</text>
<text x="212.7" y="27.9">27pF</text>
<text x="56.5" y="32.3">Fanout_TPZ3</text>
<text x="382.7" y="31.1">9/13/2014</text>
<text x="193.5" y="39.8">12M</text>
<text x="266.1" y="36.3">10uF</text>
<text x="277" y="36.3">4.7uF</text>
<text x="382.7" y="40.8">3/20/2015</text>
<text x="98.2" y="44.1" transform="rotate(-90 98.2 44.1)">12Kohms</text>
<text x="106.7" y="44.1" transform="rotate(-90 106.7 44.1)">12Kohms</text>
<text x="114" y="44.1" transform="rotate(-90 114 44.1)">12Kohms</text>
<text x="169.4" y="47.9">B1</text>
<text x="56.5" y="51.7">Fanout_TP Z2</text>
<text x="116.3" y="52.7">G3</text>
<text x="116.5" y="50.3">B4</text>
<text x="121.6" y="51.9">nTRST</text>
<text x="159.3" y="49.4">XTAL1</text>
<text x="169.4" y="52.7">C1</text>
<text x="212.7" y="49.7">27pF</text>
<text x="266.1" y="52.1">10uF</text>
<text x="275.8" y="53.3">0.1uF</text>
<text x="286.7" y="52.1">0.01uF</text>
<text x="56.5" y="56.6">Fanout_TP Z5</text>
<text x="56.5" y="59">Fanout_TP Z4</text>
<text x="107.1" y="54.1">NC</text>
<text x="116.4" y="55.2">C4</text>
<text x="116.4" y="57.6">H2</text>
<text x="121.6" y="54.3">STDI/TDI</text>
<text x="121.6" y="56.7">TMS/SWDIO</text>
<text x="121.6" y="59.2">TCK/SWDCLK</text>
<text x="158.9" y="59.2">RTCX1</text>
<text x="159.3" y="54.3">XTAL2</text>
<text x="169.4" y="57.6">A5</text>
<text x="177.4" y="59">NC</text>
<text x="107.1" y="61.4">NC</text>
<text x="116.4" y="60">H3</text>
<text x="121.6" y="61.6">TDO/SWO</text>
<text x="158.9" y="64">RTCX2</text>
<text x="169.4" y="62.4">B5</text>
<text x="177.4" y="63.8">NC</text>
<text x="92.5" y="71.1" transform="rotate(-90 92.5 71.1)">2.2Kohms</text>
<text x="116.5" y="71">B6</text>
<text x="116.5" y="67.3">A6</text>
<text x="121.6" y="68.9">DBGEN</text>
<text x="152.8" y="67.6">RTC_ALARM</text>
<text x="169.4" y="71">A4</text>
<text x="169.4" y="66.1">C3</text>
<text x="177.4" y="67.5">NC</text>
<text x="116.4" y="75.8">C5</text>
<text x="121.6" y="72.5">nRESET</text>
<text x="121.6" y="77.3">VBAT</text>
<text x="155.2" y="72.5">WAKEUP0</text>
<text x="160.2" y="76.1">ADC0</text>
<text x="169.4" y="77">A1</text>
<text x="169.4" y="74.6">A2</text>
<text x="177.4" y="72.3">NC</text>
<text x="186.3" y="76">Fanout_TP</text>
<text x="249" y="73.5">NC</text>
<text x="249" y="77.2">NC</text>
<text x="261.1" y="75.8">K6</text>
<text x="261.1" y="72.2">K3</text>
<text x="266" y="77.3">CLK2_/EXTBUS_CLK2/CLKOUT//SDIO_CLK/I2S0_TX_MCLK/I2S1_RX_CLK</text>
<text x="266" y="73.7">CLK0_/EXTBUS_CLK0/CLKOUT</text>
<text x="116.5" y="79.4">E4</text>
<text x="116.5" y="81.9">E5</text>
<text x="121.6" y="81">VDDREG_1</text>
<text x="121.6" y="83.4">VDDREG_2</text>
<text x="160.2" y="78.6">ADC1</text>
<text x="160.2" y="81">ADC2</text>
<text x="160.2" y="83.4">ADC3</text>
<text x="169.4" y="81.9">A3</text>
<text x="169.4" y="79.4">B3</text>
<text x="177.4" y="80.8">NC</text>
<text x="177.4" y="83.2">NC</text>
<text x="177.4" y="78.4">NC</text>
<text x="261.1" y="79.4">E1</text>
<text x="261.1" y="81.9">E2</text>
<text x="266" y="81">USB0_DP</text>
<text x="266" y="83.4">USB0_DM</text>
<text x="115.4" y="87.9">F10</text>
<text x="116.6" y="84.3">F4</text>
<text x="121.6" y="85.8">VDDREG_3</text>
<text x="121.6" y="89.5">VDDIO_1</text>
<text x="160.1" y="88.3">VSSA</text>
<text x="169.4" y="86.7">C2</text>
<text x="261.1" y="85.5">E3</text>
<text x="261.2" y="87.9">F1</text>
<text x="266" y="87.1">USB0_VBUS</text>
<text x="266" y="89.5">USB0_ID</text>
<text x="116.5" y="94">B2</text>
<text x="116.5" y="90.4">K5</text>
<text x="121.6" y="95.5">VDDA</text>
<text x="121.6" y="91.9">VDDIO_2</text>
<text x="156.9" y="94.3">VSSIO_2</text>
<text x="156.9" y="91.9">VSSIO_1</text>
<text x="169.4" y="90.4">C8</text>
<text x="169.4" y="92.8">D4</text>
<text x="169.4" y="95.2">D5</text>
<text x="241.8" y="91.9">0ohms</text>
<text x="261" y="90.4">D1</text>
<text x="261" y="92.8">D2</text>
<text x="261.2" y="95.2">F3</text>
<text x="266" y="91.9">USB0_VDDA3V3_DRVR</text>
<text x="266" y="94.3">USB0_VDDA3V3</text>
<text x="50.2" y="100.6">4.7uF</text>
<text x="61.1" y="100.6">0.1uF</text>
<text x="72.6" y="100.3">0.01uF</text>
<text x="83.5" y="101.5">0.1uF</text>
<text x="93.8" y="100.6">0.01uF</text>
<text x="103.5" y="101.8">0.1uF</text>
<text x="113.2" y="101.8">0.1uF</text>
<text x="156.9" y="101.6">VSSIO_5</text>
<text x="156.9" y="96.8">VSSIO_3</text>
<text x="156.9" y="99.2">VSSIO_4</text>
<text x="169.4" y="97.6">G8</text>
<text x="169.4" y="100.1">J3</text>
<text x="261" y="97.6">D3</text>
<text x="261.2" y="100.1">F2</text>
<text x="266" y="96.8">USB0_RREF</text>
<text x="266" y="99.2">USB0_VSSA_TERM</text>
<text x="266" y="101.6">USB0_VSSA_REF</text>
<text x="156.9" y="104">VSSIO_6</text>
<text x="169.4" y="102.5">J6</text>
<text x="213.8" y="102.6" transform="rotate(-90 213.8 102.6)">2.2Kohms</text>
<text x="222.3" y="102.6" transform="rotate(-90 222.3 102.6)">2.2Kohms</text>
<text x="237.8" y="105.1">12Kohms</text>
<text x="249" y="105.1">NC</text>
<text x="249" y="107.5">NC</text>
<text x="259.9" y="106.1">E10</text>
<text x="261.1" y="103.7">E9</text>
<text x="266" y="107.7">USB1_DM</text>
<text x="266" y="105.2">USB1_DP</text>
<text x="261" y="109.7">D6</text>
<text x="261.1" y="112.2">E6</text>
<text x="266" y="111.3">I2C0_SCL</text>
<text x="266" y="113.7">I2C0_SDA</text>
<text x="161.8" y="123.3">SHT 4, 5</text>
<text x="199.6" y="121.9">1</text>
<text x="205.7" y="121.9">2</text>
<text x="161.9" y="131.8">SHT 4, 5</text>
<text x="199.6" y="130.4">1</text>
<text x="205.7" y="130.4">2</text>
<text x="246.9" y="147.5">2</text>
<text x="246.9" y="145.1">1</text>
<text x="246.9" y="150">3</text>
<text x="249.1" y="148.7">Gnd</text>
<text x="249.6" y="146.3">Vin</text>
<text x="255" y="146.3">Vout</text>
<text x="260.2" y="145.1">5</text>
<text x="260.2" y="150">4</text>
<text x="280.6" y="148.9">0ohms</text>
<text x="346.4" y="148.7">1</text>
<text x="223.6" y="152.8">4.7uF</text>
<text x="232.1" y="154">0.1uF</text>
<text x="249.2" y="151.2">Ena</text>
<text x="256.1" y="151.2">nc</text>
<text x="273.3" y="155.2">0.1uF</text>
<text x="297.6" y="154">4.7uF</text>
<text x="345.5" y="151.6">1</text>
<text x="375.1" y="152.4">2</text>
<text x="379.9" y="150.1" transform="rotate(-90 379.9 150.1)">100ohms</text>
<text x="375.1" y="162.1">1</text>
<text x="383.3" y="164.5">(Green)</text>
<text x="188.7" y="178.9">2</text>
<text x="200.8" y="178.9">1</text>
<text x="147.3" y="180.3">SHT 3</text>
<text x="246.9" y="185.1">1</text>
<text x="260.2" y="185.1">5</text>
<text x="188.7" y="191">2</text>
<text x="200.8" y="191">1</text>
<text x="246.9" y="187.6">2</text>
<text x="246.9" y="190">3</text>
<text x="249.1" y="188.8">Gnd</text>
<text x="249.2" y="191.2">Ena</text>
<text x="249.6" y="186.4">Vin</text>
<text x="255" y="186.4">Vout</text>
<text x="256.1" y="191.2">nc</text>
<text x="260.2" y="190">4</text>
<text x="265.9" y="191.2">NC</text>
<text x="280.6" y="188.9">0ohms</text>
<text x="223.6" y="192.8">4.7uF</text>
<text x="232.1" y="194">0.1uF</text>
<text x="272.1" y="195.2">0.1uF</text>
<text x="298.8" y="192.8">4.7uF</text>
<text x="114.7" y="201.5">270ohms</text>
<text x="318.3" y="198.7">3</text>
<text x="126.2" y="209.4">220ohms</text>
<text x="152.7" y="204.5" transform="rotate(-90 152.7 204.5)">8</text>
<text x="156.3" y="204.5" transform="rotate(-90 156.3 204.5)">9</text>
<text x="159.9" y="204.5" transform="rotate(-90 159.9 204.5)">10</text>
<text x="163.6" y="204.5" transform="rotate(-90 163.6 204.5)">11</text>
<text x="322.9" y="204.5">2</text>
<text x="104.4" y="212.9">2</text>
<text x="107.2" y="214.1">I/O1</text>
<text x="115.7" y="214.1">I/O2</text>
<text x="121" y="212.9">3</text>
<text x="139" y="212.8">6</text>
<text x="171.7" y="212.8">7</text>
<text x="317.6" y="212.3">1</text>
<text x="104.4" y="217.7">1</text>
<text x="107.1" y="218.7">GND</text>
<text x="115.2" y="218.9">VCC</text>
<text x="121" y="217.7">4</text>
<text x="144.1" y="220.6">VBUS D- D+</text>
<text x="159.8" y="220.6">ID</text>
<text x="164.6" y="220.6">GND</text>
<text x="171.1" y="219.1">ZX62D-B-5P8</text>
<text x="211.8" y="220.3">Fanout_TP</text>
<text x="147.6" y="226.6">1</text>
<text x="152.5" y="226.6">2</text>
<text x="157.3" y="226.6">3</text>
<text x="162.2" y="226.6">4</text>
<text x="167" y="226.6">5</text>
<text x="229.8" y="227.4">1</text>
<text x="254.3" y="227.4">5</text>
<text x="229.8" y="232.3">2</text>
<text x="234.5" y="228.6">VIN</text>
<text x="234.5" y="233.5">GND</text>
<text x="245.6" y="228.6">VOUT</text>
<text x="283" y="231.4">0ohms</text>
<text x="229.8" y="237.1">3</text>
<text x="233.5" y="238.3">ENA</text>
<text x="248.5" y="238.3">NC</text>
<text x="254.3" y="237.1">4</text>
<text x="258.6" y="238.5">NC</text>
<text x="127.8" y="240.1">1uF</text>
<text x="303.7" y="243.8">10uF</text>
<text x="210.3" y="249.8">1uF</text>
<text x="218.8" y="251">0.1uF</text>
<text x="268.5" y="246.2">0.1uF</text>
<text x="345.4" y="254.9">www.standardics.nxp.com/microcontrollers/</text>
<text x="393" y="265.1">1</text>
<text x="399.1" y="265.1">06</text>
</g>
<text font-size="2.1" x="331" y="34.5">- Update LPC54102 current measurement chart; sht 3</text>
<g font-size="1.9">
<text x="98.1" y="23.1">+3.3V_LINK</text>
<text x="252.1" y="20.6">+3.3V_LINK</text>
<text x="214" y="42.7">GND</text>
<text x="73.7" y="50.4">nTRST_LINK2</text>
<text x="295.2" y="48.8">GND</text>
<text x="73.7" y="55.3">SWDIO_LINK2</text>
<text x="73.7" y="57.7">SWDCLK_LINK2</text>
<text x="287.9" y="63.3">GND</text>
<text x="24.1" y="72.8">+3.3V_LINK</text>
<text x="87.8" y="79.1">GND</text>
<text x="213.3" y="83.7">+3.3V_LINK</text>
<text x="238.1" y="82">USB_DM_LINK</text>
<text x="238.3" y="79.5">USB_DP_LINK</text>
<text x="72.6" y="84.4">3v3_LNK_CORE</text>
<text x="231.5" y="88">USB_ID</text>
<text x="237.1" y="85.6">USB_VBUS_LINK</text>
<text x="101.1" y="113.1">GND</text>
<text x="173.9" y="113.1">GND</text>
<text x="223" y="109.9">I2C0_SCL</text>
<text x="223" y="112.3">I2C0_SDA</text>
<text x="180.5" y="122">BRIDGE_SCL</text>
<text x="234.6" y="124">GND</text>
<text x="370.4" y="125">VDD_LPC54102</text>
<text x="180.5" y="130.5">BRIDGE_SDA</text>
<text x="255.2" y="128.8">GND</text>
<text x="289.7" y="137.1">+3.3V_LINK</text>
<text x="345" y="161.6">GND</text>
<text x="205.7" y="167.4">+5V</text>
<text x="243.1" y="166.4">GND</text>
<text x="274.6" y="167.6">GND</text>
<text x="375.3" y="171.3">GND</text>
<text x="163.1" y="179">EXT_VIN_TARGET</text>
<text x="293.5" y="175.9">+3.3V</text>
<text x="326.7" y="191.7">VDD_LPC54102</text>
<text x="96.9" y="198.4">USB_VBUS_LINK</text>
<text x="145.1" y="210">SHLD2</text>
<text x="154.9" y="210">SHLD4 SHLD5</text>
<text x="243.1" y="206.4">GND</text>
<text x="278.2" y="207.7">GND</text>
<text x="143.6" y="213.2">SHLD1</text>
<text x="151.2" y="212.4">SHLD3</text>
<text x="163.8" y="213.2">SHLD6</text>
<text x="299.5" y="218.4">+1.8V</text>
<text x="99.9" y="227.1">GND</text>
<text x="267.4" y="227.5">+1.8REG</text>
<text x="65.4" y="231.2">USB_DM_LINK</text>
<text x="65.4" y="233.6">USB_DP_LINK</text>
<text x="178.1" y="234.8">USB_ID</text>
<text x="123" y="251.3">GND</text>
<text x="164.2" y="248.9">GND</text>
<text x="223.6" y="263.5">GND</text>
<text x="395.5" y="265">OF</text>
</g>
<g font-size="1.7">
<text x="349.1" y="142.9">DNI</text>
<text x="322.5" y="250.5">d.consiglio</text>
<text x="335.2" y="250.5">3/20/2015</text>
<text x="337.1" y="259">3/20/15</text>
</g>
<g font-size="1.2">
<text x="252.5" y="157.8">300mA</text>
<text x="252.5" y="197.8">300mA</text>
<text x="239.7" y="240.4">150mA</text>
</g>
</svg>
